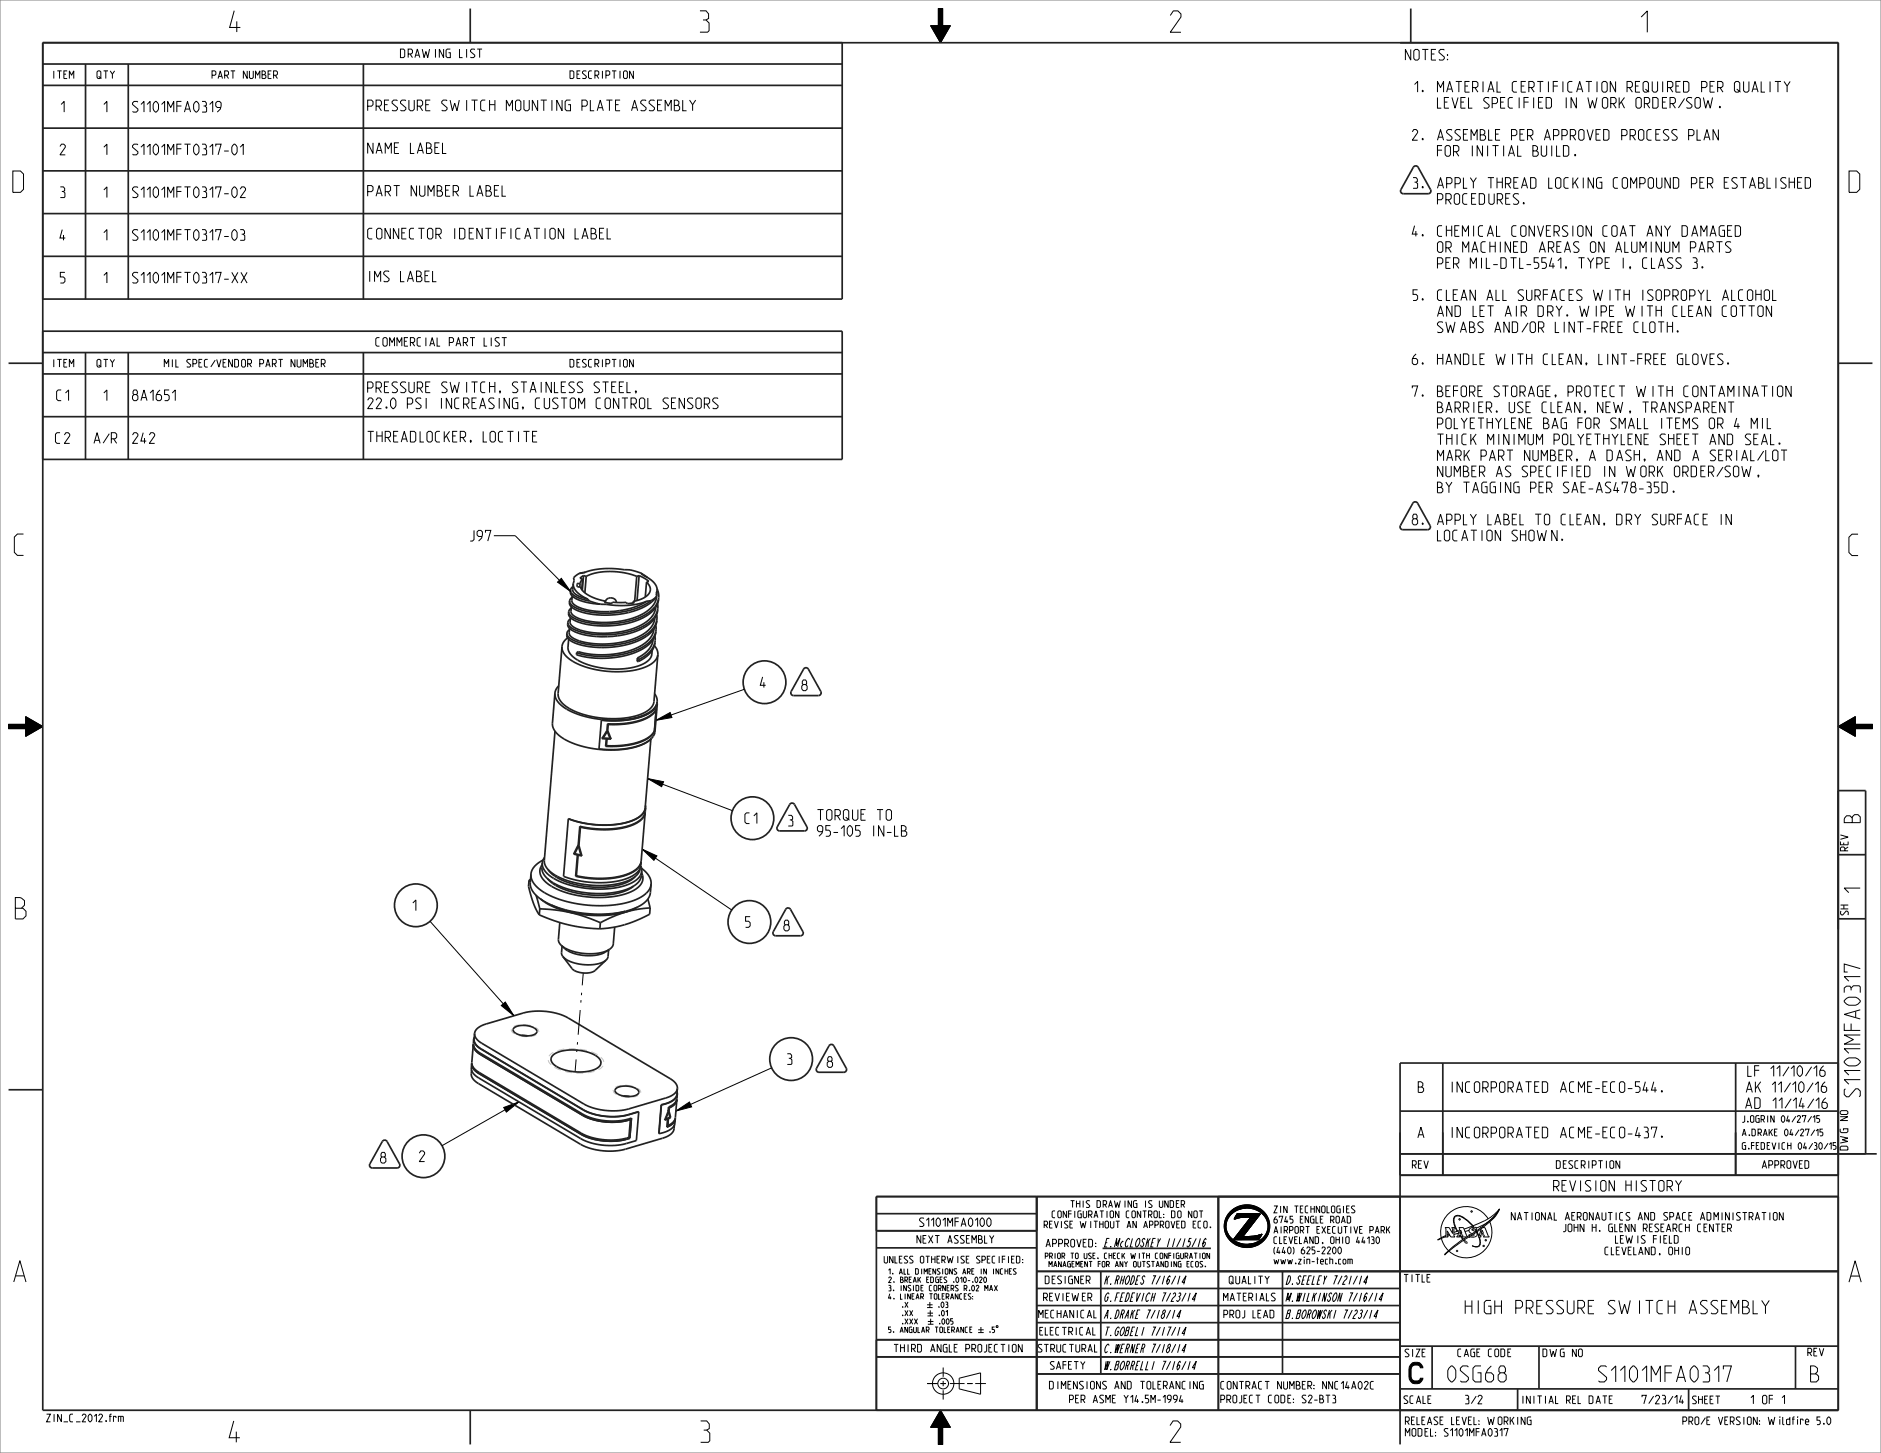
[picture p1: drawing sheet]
<svg xmlns="http://www.w3.org/2000/svg" width="559mm" height="432mm" viewBox="0 0 559 432" stroke-linecap="round" stroke-linejoin="round" font-family="sans-serif">
<g fill="none" stroke="#000" stroke-width=".3">
<path d="M278.8 2.5h1.2v5.1h2.3l-2.9 5.1-2.9-5.1h2.3zM526.3 90.9v3.2l-1.6-3.2v3.2M146.7 159.2h6.4l16.4 16.6M522.3 141.2l.2 .1-.1 .2zM522.5 141.4l-.2 .5M165.6 173l1.2-1.1 2.7 3.9zM2.5 215.3h5.1v-2.3l5.1 2.9-5.1 2.9v-2.3h-5.1zM194.9 214.1l4.2-2.4 .5 1.5zM221.1 204.8l-26.2 9.3M546.1 215.9l5.1-2.9v2.3h5.1v1.2h-5.1v2.3zM192.4 231.4l4.7 .9-.5 1.5zM192.4 231.4l25.2 9.5"/>
<path d="M190.8 252.3l4.4 2.1-.9 1.3zM190.8 252.3l26.6 18.1M127.8 273.8l24.9 28.1M148.9 298.8l1.2-1 2.6 4.1zM172.6 297.2l-.1 .8M172.8 295l-.1 .8M173.3 289.1l-.3 3.7M171.1 314.8l-.3 3.7M171.4 311.9l-.1 .7M171.6 309.7l-.1 .7M172.4 300.2l-.6 7.3M172.4 300.2h.1"/>
<path d="M229.2 317.4l-28.4 12.8M149.6 329.1l4.6-1.6-3.8 3zM154.2 327.5l-22.9 13M200.8 330.2l4-2.7 .7 1.4zM366.2 359.4a6.7 6.7 0 0 1 7.5-.7 6.7 6.7 0 0 1 3.4 6.6 1.72 1.72 0 0 1-1.2 1.8 5.1 5.1 0 0 0-3.2-7.7 11.8 11.8 0 0 0-6.5 0zM445.5 359.3a17.2 17.2 0 0 1-7.9 5M445.5 359.3a12 12 0 0 1-6.9 5.7M445.5 359.3a21.6 21.6 0 0 1-6.9 6.5M445.5 359.3a10.3 10.3 0 0 1-4.1 4.8l-2.6 2M310.5 373.3h.6l.3-.2v-.5l-.3-.2h-.6v1.6M311.6 376.5v-1.6l.5 .9 .5-.9v1.6M311.8 373.3h.6l.2-.2v-.5l-.2-.2h-.6v1.6"/>
<path d="M312.2 373.3l.4 .7M313 376.5l.5-1.6 .5 1.6M313.2 376.1h.6M313.4 372.4v1.6M314.2 372.6l.2-.2 .6 .2v1.2l-.2 .2-.6-.2zM315.3 374.9v1.6l-.8-1.6v1.6M354.5 374.9h-.5l-.2 .2v1.2l.2 .2h.5M355.4 374.9l.6 .2v1.2l-.2 .2-.6-.2v-1.2zM356.5 372.4v1.6M357.2 372.6l.3-.2 .6 .2v1.2l-.3 .2-.6-.2zM357.3 375l-.6-.1-.2 .2v.2l.8 .8-.2 .4-.6-.1M358.1 376.2v.2z"/>
<path d="M359.3 372.4v1.6l-.8-1.6v1.6M363.7 364.4l.5-.4 .1 1.2 .5 1.5-.4 .5-.5-1.4zM364.1 362.1l1-.4-.6 1.1-.3 1.2-.5 .4zM364.4 367.2l.4-.5 1.1 1.4-.4 .6zM364.9 360.8l1.7-.6-1.5 1.5-1 .4zM365.4 360.2a6.7 6.7 0 0 1 8-1.5 6.7 6.7 0 0 1 3.6 7.2 6.8 6.8 0 0 1-7.6 4.8 6.8 6.8 0 0 1-5.7-6.9 6.2 6.2 0 0 1 1.7-3.6zM365.5 360.1l.7-.7 3.8-.4a6.8 6.8 0 0 0-3.4 1.2l-1.7 .6zM365.8 360.8l.2-.2a6.4 6.4 0 0 1 10.7 3.5l-.1 1.3-.5 1.3-1.7 1.8a6.4 6.4 0 0 1-10.2-3.8l.4-2.1zM365.9 368.1l2.3 1.3-1.1 .5-1.6-1.2zM366.5 368.3v.1M366.5 368.4h7.5zM366.5 368.4h7.4z"/>
<path d="M366.5 368.4h7.4M366.7 362.2v.1M366.8 362h.1M366.9 361.7h2l-2.2 .6zM366.9 361.7h2zM366.9 361.7h.1M367 361.7h3.2zM367 361.7h.1M367.1 369.9l1.1-.5a18.1 18.1 0 0 0 5.7 .5 7.2 7.2 0 0 1-6.8 0zM367.1 367.5h3.8l3.8-.4-.7 1.3h-7.5zM367.1 367.5h2.2zM367.1 367.5h.1"/>
<path d="M367.2 367.4h2.1zM367.2 367.4h.1M367.4 367.1h.1M367.4 360.8h7l-1.2 1.5h-2.1l.4-.6h-4.5zM367.5 360.8h6.9zM367.5 360.8h6.9M367.5 360.8h.1M367.5 360.8l-.8 1.4M367.7 366.8h.1M367.8 362l-1.1 .3M367.8 362h.1M368.9 361.7l-1.1 .3"/>
<path d="M368.9 361.7h.1M369.3 367.4v.1M369.3 367.4h.1M369.3 367.5h.1M369.3 367.5h1.6M369.5 367.1h.1M369.7 366.8h.1M370.2 361.7h-1.3M370.2 361.7h.1M370.2 361.7h1.3M370.9 367.5h.1M370.9 369.8a6.3 6.3 0 0 0 5-2.7l.9-.4-.5 .9a6.6 6.6 0 0 1-2.4 2.3z"/>
<path d="M371.1 362.3h2.1l-3.9 5.1h-2.1zM371.1 362.3h.1M371.4 362h.1M371.5 361.7h.1M371.6 361.7l-5.1 6.6M372.4 367.4l-1.5 .1M372.4 367.4h.1M373.2 362.3h.1M373.5 362h.1M373.6 361.7h.1M373.7 361.7h.1M373.8 367.1l-1.4 .3"/>
<path d="M373.8 367.1l1.1-.2-.2 .2zM373.8 367.1h.1M374 368.4h-.1M374 368.3h.1M374.4 360.8l-5.1 6.6M374.4 360.8h.1M374.5 367.5h.1M374.6 367.4l-.1 .1M374.6 367.4h.1M374.6 366.9h.3zM374.6 366.9l.3-.1zM374.9 366.8h.1"/>
<path d="M374.7 367.1h.1M374.8 366.8h.1M374.8 366.8l-1 .3M374.9 366.8l-.9 1.6M377.1 379.2l-.7 1M428.2 368l1 2.3 1.1 1.4M429.3 364.8h1.2l1 1.7v-1.4l-.2-.3h.9l-.3 .3v2.2l.3 .3h-1.2l-1.1-1.8v1.5l.3 .3h-1l.4-.3v-2.2zM429.6 367.1l-2.5 1.3 2.2-.8M430.5 366.7l-.6 .3M430.7 367.1l-.7 .2M431.5 366.4h-.1M432.6 371.8l.3-.3 .3 .3-.3 .3z"/>
<path d="M433 365.9a4.6 4.6 0 0 1-.8-4.3 2.92 2.92 0 0 1 3.5 1l2.1 2.2a.98 .98 0 0 0-1.4 .6 .98 .98 0 0 0 .9 1.2M433.3 366.5l-1.4 .3M433.3 362.4l.3-.3 .3 .3-.3 .3zM433.5 365.8l-1.6 .4M433.5 367l-.1 .3 .2 .3h-.9l.3-.3 .7-2.2-.3-.3h1.4l1.1 2.7M433.5 367h.1M433.5 367l1.1 1.3M433.9 365.5l.4 1h-.7zM433.9 365.6h.1M434.2 366.3l-.5 .1M435 368.5l.8 .7v.3l-.4-.2-.6-.7M435.3 362.2l1.4 1.2 1.3 1.4 .5-.1 .1 .8-.2-.1 1 1.9 .6-2.1"/>
<path d="M435.3 362.2a2.32 2.32 0 0 0-3.3-.5l-.2 1.6 1.1 2.6M435.3 362.2h.1M435.8 367.6h-1.5l.3-.3-.1-.3h-.8l1 1.2M436.4 365.6l-1.2 .4M436.7 367.1l-.3-.2v.3M436.9 360l.3-.3 .3 .3-.3 .3zM437.5 364.3l-2.6 1M437.7 366.8l.2 .2-.1 .2h-.8M437.9 365.2l-.6 .2M438.5 365.9l-5.7 3.7-3.6 3.1v.3l1.3-1.2M438.6 366.2a.97 .97 0 0 1 0 1.2 .97 .97 0 0 1-1.1 .3l-.7-.2-.3 .3v-.2M438.7 366.1l-5 3.2-3.2 2.5"/>
<path d="M440 364.8l-.1 .1M440.3 365.5l.4 1h-.7zM440.5 364.8h.6l1 2.5 .3 .3h-1.7l.3-.3-.1-.3h-1l-.1 .3 .2 .3h-.5l.2 .9a1.42 1.42 0 0 1-.3 1.8 1.42 1.42 0 0 1-1.8 0l-.3-.1a1.45 1.45 0 0 0 2.3-.5l-.1-1.5-.2-.6h-.2l.2-.2-.6-1.3a.89 .89 0 0 0-1.4-.8l.1 .3 .9 .4M440.8 370l.3 .3-.3 .3-.3-.3zM441.4 368.3l.3 .3-.3 .3-.3-.3zM442.1 362.2a7.6 7.6 0 0 0-9.4-3.1 7.6 7.6 0 0 0-4.5 8.7M442.6 363.1a7.6 7.6 0 0 1-2.6 9.3 7.6 7.6 0 0 1-9.5-.6M264.7 394.4h-.7v.7h.4l.3 .2v.5l-.3 .2h-.4M265.4 395.7l.1 .2zM267.4 396l.5-1.6 .4 1.6M267.5 395.5h.7M269.6 394.4v1.6l-.8-1.6v1.6"/>
<path d="M270.9 394.4h-.6l-.2 .2v1.2l.2 .2h.6v-.9h-.3M271.4 394.4v1.4l.2 .2 .6-.2v-1.4M272.7 394.4v1.6h.6M273.8 396l.4-1.6 .5 1.6M273.9 395.5h.6M275.2 395.3h.6l.2-.2v-.5l-.2-.2h-.6v1.6M275.4 387.8h1.7M275.4 388.6h1.7M275.5 390.2h1.7M275.5 391.1h1.7M275.5 395.3l.5 .7M275.6 392.7h1.7"/>
<path d="M275.6 393.5h1.7M276.2 386.9v1.7M276.4 389.4v1.7M276.5 391.9v1.6M277.8 394.4h.9M278.2 394.4v1.6M278.9 388.3l.1 .2zM279 390.8l.1 .2zM279.1 393.3l.1 .2zM279.2 394.6l.2-.2 .6 .2v1.2l-.2 .2-.6-.2zM279.7 387.2l.4-.3 .3 .5v.7l-.3 .5-.5-.5zM279.9 392.1l.4-.2 .3 .5v.7l-.3 .4-.5-.4z"/>
<path d="M280.1 389.4l.4 .5v.7l-.3 .5-.5-.5v-.7zM280.5 394.4v1.6h.6M280.9 386.9h.4l.2 .3-.2 .4M281 389.9l.5-.5v1.7M281.1 387.6l.5 .3v.6l-.7 .1M281.2 392.1l.4-.2 .3 .5v.7l-.3 .4-.5-.4zM281.5 395.1h.5M282.3 394.4h-.8v1.6h.8M282.7 395.3h.6l.2-.2v-.5l-.2-.2h-.6v1.6M283.1 395.3l.4 .7M283.1 391.9h-.7v.7h.5l.2 .2v.5l-.2 .2h-.5M284 396l.5-1.6 .5 1.6"/>
<path d="M284.2 395.5h.6M286.3 394.4v1.6l-.9-1.6v1.6M287.4 394.4h-.4l-.3 .2v1.2l.3 .2h.4M288.1 395.1h.5M288.8 394.4h-.7v1.6h.7M290.6 396h1.6M290.6 395.2h1.6M291.4 394.4v1.6M308.6 391.7v-2.3l.6 1.3 .7-1.3v2.3M309.5 399.7l-.8-.2-.3 .4v.3l1.1 1v.3l-.3 .3-.8-.2M310 385.6h.8l.4-.3v-.7l-.4-.3h-.8v2.3M363.6 390.7h.8l.3-.4v-.6l-.3-.3h-.8v2.3"/>
<path d="M378.8 384.5l-.8-.2-.3 .3v.4l1.1 .9-.3 .7-.8-.2M275.4 411.2h3.2M279.4 411.2h1.6M279.4 419.1l2.9 5.1h-2.3v5.1h-1.2v-5.1h-2.3zM280.2 406.4v2.8M280.2 410.4v1.6M280.2 413.1v2.8M282.2 411.2h4.3M285 409.6l6.3-1.6v6.3l-6.3-1.6zM287.3 411.2h1.6M289.7 411.2h3.2M469.3 400.9h.4l.4 .3v1.7l-.4 .3h-.4l-.4-.3v-1.7z"/>
<circle cx="280.2" cy="411.2" r="3.2"/>
<circle cx="280.2" cy="411.2" r="1.59"/>
</g>
<g fill="#000">
<path d="M278.8 2.5h1.2v5.1h2.3l-2.9 5.1-2.9-5.1h2.3zM165.6 173l1.2-1.1 2.7 3.9zM2.5 215.3h5.1v-2.3l5.1 2.9-5.1 2.9v-2.3h-5.1zM194.9 214.1l4.2-2.4 .5 1.5zM546.1 215.9l5.1-2.9v2.3h5.1v1.2h-5.1v2.3zM192.4 231.4l4.7 .9-.5 1.5zM190.8 252.3l4.4 2.1-.9 1.3zM148.9 298.8l1.2-1 2.6 4.1zM149.6 329.1l4.6-1.6-3.8 3zM200.8 330.2l4-2.7 .7 1.4zM365.5 360.1l.7-.7 3.8-.4a6.8 6.8 0 0 0-3.4 1.2l-1.7 .6zM366.2 359.4a6.7 6.7 0 0 1 7.5-.7 6.7 6.7 0 0 1 3.4 6.6 1.72 1.72 0 0 1-1.2 1.8 5.1 5.1 0 0 0-3.2-7.7 11.8 11.8 0 0 0-6.5 0z"/>
<path d="M363.7 364.4l.5-.4 .1 1.2 .5 1.5-.4 .5-.5-1.4zM364.1 362.1l1-.4-.6 1.1-.3 1.2-.5 .4zM364.4 367.2l.4-.5 1.1 1.4-.4 .6zM364.9 360.8l1.7-.6-1.5 1.5-1 .4zM365.9 368.1l2.3 1.3-1.1 .5-1.6-1.2zM367.5 360.8h6.9zM371.1 362.3h2.1l-3.9 5.1h-2.1zM366.9 361.7h2l-2.2 .6zM366.9 361.7h2zM367.2 367.4h2.1zM367.1 367.5h2.2zM367.1 369.9l1.1-.5a18.1 18.1 0 0 0 5.7 .5 7.2 7.2 0 0 1-6.8 0z"/>
<path d="M367 361.7h3.2zM367.1 367.5h3.8l3.8-.4-.7 1.3h-7.5zM366.5 368.4h7.4zM366.5 368.4h7.5zM367.4 360.8h7l-1.2 1.5h-2.1l.4-.6h-4.5zM374.6 366.9l.3-.1zM373.8 367.1l1.1-.2-.2 .2zM374.6 366.9h.3zM370.9 369.8a6.3 6.3 0 0 0 5-2.7l.9-.4-.5 .9a6.6 6.6 0 0 1-2.4 2.3zM279.4 419.1l2.9 5.1h-2.3v5.1h-1.2v-5.1h-2.3z"/>
</g>
<g fill="none" stroke="#222" stroke-width=".51">
<path d="M12.7 12.7h533.4v406.4h-533.4zM12.7 19h237.5M25.4 19v69.9M38.1 19v69.9M108 19v69.9M139.7 2.5v10.2M250.2 12.7v76.2h-237.5M419.1 2.5v10.2M12.7 25.4h237.5M12.7 38.1h237.5M12.7 50.8h237.5M420.1 49.5l.8-.2 .4 .4 3.7 6.7 .1 .5-.3 .5-.5 .2h-7.4l-.7-.4v-.8z"/>
<path d="M12.7 63.5h237.5M12.7 76.2h237.5M12.7 98.4h237.5v38.1h-237.5M2.5 107.9h10.2M12.7 104.8h237.5M12.7 111.1h237.5M25.4 104.8v31.7M38.1 104.8v31.7M107.9 104.8v31.7M546.1 107.9h10.2M12.7 123.8h237.5M419.9 149.3l.8-.1 .4 .3 3.7 6.7 .1 .5-.3 .5-.5 .2h-7.4l-.7-.4v-.8z"/>
<path d="M169.5 175.4v.8l.2 .6 1.8 1.3 3.1 1 3.7 .5M169.5 175.4l.3 .9 1.2 .9 1.8 .8 2.3 .6M169.9 178.5l.1 .6 .6 .6 1.9 1 3.1 .8 3.7 .3 3.8-.2 3.3-.6 3.2-1 2.6-1.3M169.9 177.5l-.7 1.1M170.2 175.2l.2 .8 .8 .8 3.4 1.2M170.2 174.4l-.7 1M172.1 170.4l-.6 .4a1.25 1.25 0 0 0-1 1.5l-.2 1.6 .6 1.5 1.4 1.3 2.3 1.3M172.3 173.4h-.9l.1 1 .9 .1 .7 1 1.1 1 2.3 1.2 3.2 .9M172.3 173.4l-.1 1M173.1 172.1l-.8 1.3M173.1 172.1l-.3 3.1M173.4 171l-1.1 .9 .8 .2"/>
<path d="M173.4 171l-.4 4.4M173.4 171l.7 .3M173.8 170.1l-1.7 .3M174.1 171.3l-.4 4.9M174.6 178l.5 .6M175.1 178.6l3.2 1M179.7 178.6l-.1 .4 2.2 .3 .2-.3h4l.4 .4 2.1-.3-.4-.4M179.7 178.6v.4M179.9 178.9l.5-.9 1.1-.3 1.1 .4 .5 .9M188.1 178.7l-.1 .5M189.2 171.3l-.9-.3a19.6 19.6 0 0 0-14.2 .3M189.2 171.3l-.7 7.3"/>
<path d="M189.9 171.1l2.9 1.7-.7 .2M189.9 171.1l-.7 .2M189.9 171.1l-.6 7.4M190.4 170.3a16.4 16.4 0 0 0-6.3-1.2l-4.8-.1a25.1 25.1 0 0 0-6.6 1.3l-.6 .1M190.4 170.3l1.9 1.3M190.4 170.3l.5 .6 2.5 1.4 1.3 1.4 .5 1.3-.3 1.4 .2 .8M192.1 173l.7 .9 .4 .8v.9l-.4 .8-1.8 1.4-2.9 .9M192.1 173l-.4 4.4M192.2 178.7a25.6 25.6 0 0 1-13 .9h-.9M193.4 178.5l-1.2 .2M193.4 178.5a25.4 25.4 0 0 1-17.9 3.4 9.1 9.1 0 0 1-6.1-2.7l-.2-.6M195 177.3l-1.2 1.4-1.6 1.2-2.1 1-2.5 .9a25.2 25.2 0 0 1-17.2-.9l-1.1-1.1-.1-1.2"/>
<path d="M195.1 177.3a7.7 7.7 0 0 1-5.5 5.8 23.8 23.8 0 0 1-19 0l-.7-.7-.3-.7M195.1 177.2l-.1 .1M195.1 177.2l-1.7 1.3M195.2 175l.5 1.5-.1 1.6M195.3 179.4l.1 1.5-.5 1.7a10.7 10.7 0 0 1-7.1 4.8 26 26 0 0 1-17.6-.5l-1.1-.9-.4-1M195.6 178.1l-.4 1.1a9.9 9.9 0 0 1-6.4 4.8 26.5 26.5 0 0 1-18.4-.4 2.13 2.13 0 0 1-1.4-1.5v-.3M195.6 178.1l-.2 1.2-.6 1.2M169.1 187.2l-.7 1M169.4 184l-.7 1M169.7 180.7l-.7 1.1M189.3 195.5v1.1h.4M189.3 195.5l.4 .5"/>
<path d="M189.7 196v.6M194 190.1a15.7 15.7 0 0 1-11 5.2 26.9 26.9 0 0 1-11.8-.7l.1-.6M194 190.1h.1M194 190.1l-.4 1.6-.9 1.4-1.5 1.3-1.9 1.1M194.3 186.9l-2.1 2.1a26.4 26.4 0 0 1-18.8 2.9l-2.3-.7-1.7-.9-.9-1-.1-1.1M194.3 186.9a8.2 8.2 0 0 1-6.1 6.1 27.1 27.1 0 0 1-16.4 .6l-.5 .4M194.5 183.7l-2.1 2.1-3.1 1.7-4.2 1.2-4.5 .5-4.9-.2-4-.9-1.4-.6-1.1-.8-.5-.8v-.9M194.5 183.7a8.2 8.2 0 0 1-6 6.1 23.8 23.8 0 0 1-18.4-.3l-.8-.7-.2-.7M194.5 189l.1 1.9M194.5 190.9l-.5 1.5-1 1.3-1.4 1.2-1.9 1.1M194.5 190.9h.1M194.6 190.9l-.4 1.6-1 1.5-1.5 1.4-2 1.2"/>
<path d="M194.8 180.5a15.1 15.1 0 0 1-10.4 5.1 23.4 23.4 0 0 1-14.4-1.6 1.87 1.87 0 0 1-1.1-1.6l.1-.6M194.8 180.5a8.2 8.2 0 0 1-6.1 6.1 23.8 23.8 0 0 1-18.3-.3l-.8-.7-.2-.7M194.8 185.9l.1 .6a6.3 6.3 0 0 1-4 5.8 27.4 27.4 0 0 1-19.6 1.7M194.8 187.7l-.2 1.2-.6 1.2M195.1 184.5l-.4 1.1a10 10 0 0 1-6.5 4.8 26.2 26.2 0 0 1-18.3-.3 1.98 1.98 0 0 1-1.5-1.8v-.1M195.1 182.7v1.8M195.1 184.5l-.3 1.2-.5 1.2M195.4 181.3l-.3 1.2-.6 1.2M238.9 198.6l.8-.1 .4 .3 3.7 6.7 .1 .5-.2 .5-.6 .2h-7.4l-.7-.4v-.8zM178.8 219.5l1.3 .1M179.2 219.3l2 .1M179.2 219.3l-.4 .2"/>
<path d="M180.1 219.6h.2M180.1 219.6l-.2 2.2M180.3 217.1l-1.5 2.4M180.3 217.1h.1M180.3 219.6h1.2M180.3 219.6l-.1 2M180.4 217.4l.8 2M180.4 217.4l-1.2 1.9M180.4 217.1v.3M180.5 215.1l.2 .2M180.5 215.1l-.2 2M180.5 217.1l1 2.5"/>
<path d="M180.5 217.1h-.1M180.7 215.3l-.2 1.8M181.2 219.4l.3 .2M194.4 217.3v.1M194.4 217.4l-.7 1-1.1 .9-3.3 1.5-4.4 .9-5 .1M194.9 210.8l-1.3 1.6-2.5 1.3a26 26 0 0 1-10.6 1.4M194.9 210.8v.2M194.9 210.8h.1M194.9 210.8l.1-.1-.6 6.7M194.9 211l-.5 6.2-1.4 1.7-2.4 1.3a25.7 25.7 0 0 1-10.4 1.4M194.9 211l-.7 1-1.1 .9-3.2 1.4-4.3 .9-4.9 .1M180.2 221.6l-.3 .2"/>
<path d="M234.8 238.8l.8-.1 .4 .4 3.7 6.6 .1 .6-.3 .4-.5 .2h-7.4l-.7-.4v-.8zM546.1 234.9h8.1v108M170.4 253.8l1.1 .3M170.7 253.7l1.9 .4M170.7 253.7l-.3 .1M171.5 254.1h.2M171.5 254.1l-.5 6.3M171.7 254.1l1.2 .3M171.7 254.1l-.5 6.2M171.8 251.1l.1 .1M171.8 251.1l-1.4 2.7M171.8 251.5l-1.1 2.2"/>
<path d="M171.8 251.5l.8 2.6M171.9 251.2l-.1 .3M171.9 251.2h.1M172 251.2l.9 3.2M172 251.2h.1M172.2 245.6l.2 .2M172.2 245.6l-.4 5.5M172.4 245.8l-.4 5.4M172.6 254.1l.3 .3M190.5 256.1l-.8 1.6-1.7 1.3-2.7 1.1-2.9 .6a31.5 31.5 0 0 1-11.2-.4M190.5 256.1l-.7 1.6-1.7 1.4-2.7 1.2-3.6 .7a31.9 31.9 0 0 1-10.8-.6M190.5 255.9v.2"/>
<path d="M191.7 241.4l-.9 1.7-1.9 1.4-2.5 1-3.5 .7a32 32 0 0 1-10.7-.6M191.7 241.4l-.3 .9-.5 .9-1.9 1.5-2.8 1.1-3.7 .6a32.1 32.1 0 0 1-10.1-.6M191.7 241.2v.2M546.1 254h8.1M171.2 260.3l-.2 .1M233.6 270l.8-.1 .4 .3 3.7 6.7 .1 .5-.3 .5-.5 .2h-7.4l-.7-.4v-.8zM546.1 273h8.1M140.1 318l.1 2 .6 1 1 .8 30.7 18.3 2 .9a19.9 19.9 0 0 0 11.3 .5l12.4-3.8 1.1-.6 .7-.8 .3-2.1M140.1 316.1l.5 1.4 1.5 1.4 31.9 18.8a20 20 0 0 0 12.1 .8M140.2 315.9l-.1 .2M140.2 315.7v.4M140.2 316.1h.1"/>
<path d="M140.2 316.1l.5 1.3 1.5 1.2 30.4 18.1M140.2 316.1l.1 .8 .4 .7 1.7 1.5M140.6 310.4l.1 .8 .4 .8 1.7 1.4M140.6 310.4h.1M140.6 310.3v.1M140.6 310.1v.3M140.6 310.4l.6 1.3 1.4 1.3 30.5 18.1M140.6 310.4l.2 .9 .4 .7 1.6 1.4M141 307.1l.7-1.4 1.8-1.1 13.4-3.9a19 19 0 0 1 11.9 1.8l30.5 18.2 1.5 1.4 .4 1.4M141 307.1l.4 1.4 1.5 1.4 30.5 18.2 2.1 .9a19.9 19.9 0 0 0 11.3 .5l12.1-3.6 1.7-1.1 .6-1.3M141 307.1l-.2 1.7M142.8 313.4l30.3 18 2.1 1a20.1 20.1 0 0 0 11.4 .5"/>
<path d="M142.8 313.4l31.6 18.7a20 20 0 0 0 12.9 .6M155 307.7l1.8 .1M246.5 310.6l.8-.2 .4 .4 3.7 6.6 .1 .6-.3 .5-.5 .2h-7.4l-.7-.4v-.9zM428.6 315.9v33.3M515.6 315.9v33.3M546.1 315.9h-130.2v113.4M2.5 323.8h10.2M113.8 339l.8-.1 .4 .3 3.7 6.7 .1 .5-.3 .5-.5 .2h-7.4l-.7-.4v-.8zM172.6 337.1l2.1 1a20.1 20.1 0 0 0 11.4 .5M172.6 336.7l.1 .1M172.7 336.8l2.1 .9a20.1 20.1 0 0 0 11.4 .5M173.1 331.1h.1"/>
<path d="M173.1 331.1l2.1 1a20.1 20.1 0 0 0 11.4 .5M185.2 325.7l1.8 .2M186.2 338.2h.1M186.6 332.6h.1M186.6 332.6l1-.3-.5 6M187.1 338.3h.1M187.1 338.3l-1 .2M187.3 332.7h.1M187.3 332.7l-.5 5.3-.6 .2M197.8 332.5l-.3 .4M198.3 332.6l-.8 .3M198.3 332.6l-.2 2.4"/>
<path d="M198.4 334.5l-.2 .1M198.4 334.5h.1M198.5 330.2l-1 2.7M198.5 330.2h.1M198.5 332.4l-.2 .2M198.5 332.4l.1 .1M198.5 332.4l-.1 2.1M198.6 332.5l-.2 2M198.6 330.1l-.1 .1M198.6 330.2v.3M198.6 330.2h.1M198.6 330.5l.4 1.5"/>
<path d="M198.6 330.5l-.8 2M198.6 330.1h.1M198.7 330.1l.5 2M198.7 330.1h-.1M198.7 330.1h.1M198.8 329.2h.1M198.8 329.2l-.1 .1M198.8 329.2l-.1 .9M199 332l-1.2 .5M199 332l.2 .1M199.2 332.1l-.6 .4M200.6 332.5l-.8 1.4-1.7 1"/>
<path d="M200.6 332.5l-.7 1.1-1.5 .9M200.6 332.4h.1M200.6 332.5l-.7 1.4-1.8 1.1M200.6 332.3v.2M200.6 332.1v.3M201 326.8l-.6 1.3-1.6 1.1M201 326.8l-.7 1.2-1.7 1-.1 1.2M201 326.8h.1M201.1 326.8h-.1M201.1 326.8l-.7 1.3-1.6 1.1M201.1 326.7v.1M201.1 326.5v.3"/>
<path d="M201.2 323.5l-.1 1.7M415.9 330.2h130.2M308 355.6v63.5M361.9 355.6v63.5M415.9 342.9h141.6M415.9 349.2h130.2M546.1 355.6h-285.8v63.5M260.3 365.8h47.7M260.3 360.7h47.7M260.3 370.8h47.7M308 377.8h238.1M327 377.8v30.5"/>
<path d="M327.6 371h32.1M381 377.8v30.5M260.3 398.1h155.6M308 393.1h107.9M308 388h107.9M308 382.9h107.9M139.7 419.1v10.2M260.3 403.2h155.6M308 408.3h107.9M415.9 412.7h130.2M415.9 400h130.2M425.4 400v12.7"/>
<path d="M450.8 412.7v6.4M457.2 400v12.7M501.6 412.7v6.4M533.4 400v12.7"/>
<circle cx="227.1" cy="202.7" r="6.4"/>
<circle cx="223.5" cy="243.2" r="6.4"/>
<circle cx="123.5" cy="269" r="6.4"/>
<circle cx="222.6" cy="274" r="6.4"/>
<circle cx="235" cy="314.7" r="6.4"/>
<circle cx="125.8" cy="343.6" r="6.4"/>
</g>
<path d="M0 0h558.8v431.8h-558.8z" fill="none" stroke="#7d7d7d" stroke-width=".3"/>
<g fill="none" stroke="#c3c3c3" stroke-width=".3">
<path d="M151.9 305.9h.1M151.9 305.9v.3M151.9 306.2h.1M151.9 306.2l.9 1M152.8 304.9l-.2 .1M152.8 304.9h.1M153.3 304.7h.1M153.4 304.7l-.6 .2M154 304.6l-.6 .1M154 304.6h.1M154.2 307.8l2.3 .3M154.3 304.5l-.3 .1"/>
<path d="M155.5 304.5h.1M155.5 304.5h-.1M155.5 304.5l2.2 .3M157.9 308h-.2M157.9 308h.1M158.6 307.8h.1M158.6 307.8l-.7 .2M159.1 305.4h.1M159.1 305.4l.5 .3M159.2 307.6h.1M159.2 307.6l-.6 .2M159.3 307.5l-.1 .1"/>
<path d="M159.6 305.7h.1M159.6 305.7l.3 .3M159.9 306h.1M159.9 306l.2 .4M160.1 306.4v.3M160.1 306.4h.1M160.1 306.7h.1M162.8 315v.1M162.8 315.1h.1M162.8 315.1l.4 .7M163.2 315.8h.1M163.2 313.7l-.1 .2"/>
<path d="M163.2 313.7h.1M163.2 315.8l.6 .7M164.4 312.7l-1.2 1M164.7 317.2h.1M164.7 317.2l1.9 .8M165.8 312.1l-.2 .1M165.8 312.1h.1M167.6 311.8l-1.8 .3M167.9 318.4l2 .4M169 311.7h2M169 311.7h.1M171.2 318.9l.8 .1"/>
<path d="M171.9 319h.1M172.4 311.8l1.1 .2M173.2 318.9l-1.2 .1M173.5 312l.9 .2M173.5 312h.1M175.7 312.6l.7 .2M176.4 312.8h.1M176.4 312.8l1.1 .6M176.6 318.4l-2 .4M177.8 317.9h.1M178.4 317.5h.1M178.5 317.5l-.7 .4"/>
<path d="M178.5 314.1l.6 .7M179.1 314.8h.1M179.1 314.8l.3 .7M179.1 316.9l-.6 .6M179.1 316.9h.1M179.1 316.7v.2M179.3 315.3h.1M179.4 315.5v.1M179.4 315.5h.1M182.2 323.9h.1M182.2 323.9v.3M182.2 324.2h.1"/>
<path d="M182.2 324.2v.1M182.2 324.2l.1 .4M182.3 324.6h.1M182.3 324.6l.3 .3M182.6 324.9h.1M182.6 324.9l.5 .3M183.1 323l-.2 .1M183.1 323h.1M183.6 322.8l-.5 .2M183.6 322.7v.1M184.3 322.6h.1M184.5 325.8l2.3 .3"/>
<path d="M184.6 322.6l-1 .1M185.7 322.5h.1M185.7 322.5l2.3 .3M188.2 326h-.3M188.2 326h.1M188.9 325.9h.1M188.9 325.9l-.7 .1M189.4 323.4h.1M189.4 323.4l.5 .3M189.4 325.7l-.5 .2M189.4 325.6h.1M189.6 325.6l-.2 .1"/>
<path d="M189.9 323.7h.1M189.9 323.7l.3 .3M190.2 324h.1M190.2 324v.1M190.2 324l.1 .4M190.3 324.4h.1M190.3 324.4v.3M190.3 324.7h.1"/>
</g>
<!-- layer: 003_AXES_OTHER -->
<g fill="none" stroke="#222" stroke-width=".51">
<path d="M170 177.1l-.1 1.4M170.3 173.4l-.1 1.8M179.9 178.9l-.1 .2M195.1 177.3h.1M195.2 175.5l-.1 1.6M167 192.2l-1.2 14.3 .6 1.7 1.7 1.7a27.1 27.1 0 0 0 23.4 1.9 4.5 4.5 0 0 0 2.8-3.3l1.1-14M167 192.2v.9l.5 1 1.7 1.8a27.1 27.1 0 0 0 23.4 1.9 4.5 4.5 0 0 0 2.8-3.3M168.6 189.6l-1.2 1.2-.4 1.4M168.9 189.9l-.2 2.6 .2 .8 .7 1.2 1.3 1.2a23.7 23.7 0 0 0 20.5 1.4l1.8-1.6 .4-.7 .1-1.6M169.2 186.7l-.1 1.4M169.5 183.5l-.1 1.4M169.7 180.3l-.1 1.4"/>
<path d="M194 190.1h.1M194.4 191.9l.8 1.3 .2 1.3M164.9 206l-.8 8.9 .1 1 .5 1.1 1 1.2 2.9 2a30 30 0 0 0 22.6 .9l2.3-1.6M164.9 206l.2 1.5 .9 1.3 1.5 1.4 1.8 1.1a30.1 30.1 0 0 0 22.5 1l.4-.2a5.4 5.4 0 0 0 2.9-3M164.9 217.2l-3.2 38.7 .1 .9 .5 1 2.1 1.9a27.6 27.6 0 0 0 22.7 1.8 4.5 4.5 0 0 0 3.1-3.7M166 203.8l-.8 1.1-.3 1.1M178.7 214l-.8 8.6a23.2 23.2 0 0 0 14.3-2.1l1.3-1M193.4 219.6l-1.7 20.5a5.9 5.9 0 0 1-4.9 4.1 30.3 30.3 0 0 1-18-.9M194.5 206.2l.6 1.2 .1 1.1M195.1 209.1h.1M195.2 209.1a7.5 7.5 0 0 1-6.1 4.3l-4.6 .7-5.8-.1M195.2 209.1h.1"/>
<path d="M195.2 208.5l-.1 .6M195.2 208.5v.6M195.3 209.1l-.7 8.6-1.1 1.8M195.3 209.1a7.1 7.1 0 0 1-5.5 4.2l-5.2 .9-5.9-.2M191.8 239.4v.7M157.7 259.8l-.1 3.6 .5 1.2 1 1.3 1.5 1.3 2 1.2 5.3 2M157.7 259.8l.2 1.3 .6 1.3 1.1 1.3 1.5 1.1a34.8 34.8 0 0 0 28.1 2.4 7.5 7.5 0 0 0 3.7-2.9l.5-1.6M161 257l-.6 1.4 .1 1.3 .7 1.4 1.2 1.3a28.3 28.3 0 0 0 20.5 3.9 10.8 10.8 0 0 0 7.7-3.8 3.1 3.1 0 0 0 0-3.1M161.1 256.5l-.1 1.7 .3 1.2 1 1.3 1.5 1.3a28.6 28.6 0 0 0 23.6 1.8 4.9 4.9 0 0 0 3.1-3.6l.1-1.3M161.1 256.5l.1 1 .5 1.1 2.1 2a28.4 28.4 0 0 0 23.9 1.8 4.4 4.4 0 0 0 2.9-3.4v-.1M161.4 255.6l-1.5 .9-1.1 1-.8 1.1-.3 1.2M161.7 254.9l-.6 1.6"/>
<path d="M162.8 258.4l1.1 1.2 1.4 1.1a26.4 26.4 0 0 0 21.4 1.3l2-1.5M168.8 243.3l-1.4 17.1 4 1.2 4.8 .7a19.2 19.2 0 0 0 12.9-2.8l1.1-1.5 .3-1.9M190.4 257.4l.2 1.5M190.6 258l1.3 1.2 .9 1.1 .5 1.2 .1 1.2M191.7 241.4l-1.2 14.5M191.8 240.1a5.9 5.9 0 0 1-4.9 4.1 29.9 29.9 0 0 1-18.1-.9M191.8 240.1l-.1 1.1M157.2 261.6l.3 .6M157.2 261.6a5.2 5.2 0 0 0 .2 3.3l1.3 4 1.5 3M157.6 261.4l-.4 .2M159.2 266l1.2 4.1M160.2 271.9a45.4 45.4 0 0 0 18 4.1"/>
<path d="M160.4 270.1a45.3 45.3 0 0 1 18 4.1M160.4 270.1l-.2 1.8M160.6 267.1l.9 .7a32.2 32.2 0 0 0 23.8 3.4l.6-.2M162.7 261.2l2.1 1.8a27 27 0 0 0 21.7 1.4l1.7-1M163.9 269a33.4 33.4 0 0 0 21.8 1.8M166.3 274.1l-.4 5.3 .2 .8 .7 .8M167.9 270.4h.1M178.4 274.2l-.2 1.8M182.6 275.5l-.4 5.2-.4 .7-.8 .7M185.9 271l-3.7 1.4-3.8 1.8M189.2 269.7l-3.3 1.3M192.4 267.1l.7 2.7"/>
<path d="M193.1 269.8l-.1 1.9-3.8 1.8-5.5 1.8-5.5 .7M193.1 269.8l-3.6 .4-3.6 .8M193.4 262.7l-.4 3.6-.7 1.1-1.1 1-1.7 1.1-2.1 .9-5.3 1.1a39.8 39.8 0 0 1-14.2-1.1M166.8 281l1.1 .7 1.7 .8 4.2 .9 4.2-.2 1.6-.4 1.4-.7M166.8 281l1.4 1.2 1.2 .7 2.2 .7 2.1 .4h2.4l1.9-.3 1.4-.5 1.6-1.1M167 281.2l-.2 2.1 .4 .9M167.2 284.2l3 3.9 1.2 .7 1.8 .3h1.9l1.3-.4 3.7-3.4M167.2 284.2l.9 .9 1.4 .7 3.8 .9 4-.2 1.7-.5 1.1-.7M180.8 282.3l-.2 2.2-.5 .8M140.1 316.1l-.1 1.5 .2 .7 .6 1 1 .8 32 18.9a20.1 20.1 0 0 0 12.2 .8l3-.9 .8-8.5M140.6 310.4l-.4 5.3M140.7 308.8l-.1 1.3"/>
<path d="M140.7 308.8l.5 1.4 1.5 1.4 31.9 18.9a20.1 20.1 0 0 0 12.2 .8l3-.9M140.8 308.8l.5 1.5 1.6 1.4 30.4 18.1 2.1 .9a19.9 19.9 0 0 0 11.3 .5l3.1-.8M140.9 308.3l-.2 .5M152.7 305.5l1.6-.7h2.4l2.1 .8 .6 .5 .1 .5-.4 .6-1 .5h-2.9l-1.3-.3-1-.6-.5-.7zM164.2 313.6l1.3-.8 2-.6 2.3-.2 2.4 .2 2.5 .5 1.9 .8 1.4 1 .5 1.1a2.69 2.69 0 0 1-2.6 2.5l-2.3 .4-2.2 .1-2.3-.3-2.2-.6-1.8-.9-1.1-1-.3-1.1zM183 323.5l1.6-.7 2.4 .1 2.1 .7 .6 .5 .1 .6-.4 .5-1.1 .5-2.8 .1-1.3-.4-1.1-.6-.4-.6zM195.7 336.8l.1 .1M196.4 328.3l-.6 8.6M196.5 328.3h-.1M200.6 332.5l-.2 1.6-.7 1.1-1.6 1-2.3 .7M201.1 326.8l-.5 5.3M201.1 325.2l-.4 1-.9 .8-1.4 .8-1.9 .5"/>
<path d="M201.1 324.5l.1 .7M201.2 325.2l-.4 1-.9 .9-1.7 .8-1.8 .4M201.2 325.2l-.1 1.3"/>
</g>
<g font-size="8.3">
<text x="68.2" y="9.5">4</text>
<text x="207.9" y="9.6">3</text>
<text x="347.7" y="9.6">2</text>
<text x="487.6" y="9.6">1</text>
<text x="3.8" y="57.2">D</text>
<text x="549.3" y="57.2">D</text>
<text x="4.3" y="165.1">C</text>
<text x="549.3" y="165.1">C</text>
<text x="4.6" y="273.1">B</text>
<text x="4.1" y="381">A</text>
<text x="549.3" y="381">A</text>
<text x="418.6" y="411.2">C</text>
<text x="68.1" y="428.6">4</text>
<text x="208.1" y="428.6">3</text>
<text x="347.6" y="428.6">2</text>
</g>
<g font-size="6.2">
<text x="552.6" y="244.4" transform="rotate(-90 552.6 244.4)">B</text>
<text x="552.6" y="265.8" transform="rotate(-90 552.6 265.8)">1</text>
<text x="552.6" y="329.7" transform="rotate(-90 552.6 329.7)">S1101MFA0317</text>
<text x="430.2" y="410.7">0SG68</text>
<text x="473" y="410.7">S1101MFA0317</text>
<text x="537.9" y="410.7">B</text>
</g>
<text font-size="5.2" x="436.1" y="390.4">HIGH PRESSURE SWITCH ASSEMBLY</text>
<g font-size="4.1">
<text x="417.5" y="17.9">NOTES:</text>
<text x="418.9" y="27.4">1.</text>
<text x="427" y="27.4">MATERIAL CERTIFICATION REQUIRED PER QUALITY</text>
<text x="17.8" y="33.3">1</text>
<text x="30.5" y="33.3">1</text>
<text x="39.4" y="33.3">S1101MFA0319</text>
<text x="109.2" y="32.9">PRESSURE SWITCH MOUNTING PLATE ASSEMBLY</text>
<text x="427" y="32.1">LEVEL SPECIFIED IN WORK ORDER/SOW.</text>
<text x="418.9" y="41.7">2.</text>
<text x="427" y="41.7">ASSEMBLE PER APPROVED PROCESS PLAN</text>
<text x="17.8" y="46">2</text>
<text x="30.5" y="46">1</text>
<text x="39.4" y="46">S1101MFT0317-01</text>
<text x="109.2" y="45.6">NAME LABEL</text>
<text x="427" y="46.4">FOR INITIAL BUILD.</text>
<text x="17.8" y="58.7">3</text>
<text x="30.5" y="58.7">1</text>
<text x="39.4" y="58.7">S1101MFT0317-02</text>
<text x="109.2" y="58.3">PART NUMBER LABEL</text>
<text x="418.9" y="56">3.</text>
<text x="427" y="56">APPLY THREAD LOCKING COMPOUND PER ESTABLISHED</text>
<text x="427" y="60.7">PROCEDURES.</text>
<text x="17.8" y="71.4">4</text>
<text x="30.5" y="71.4">1</text>
<text x="39.4" y="71.4">S1101MFT0317-03</text>
<text x="109.2" y="71">CONNECTOR IDENTIFICATION LABEL</text>
<text x="418.9" y="70.2">4.</text>
<text x="427" y="70.2">CHEMICAL CONVERSION COAT ANY DAMAGED</text>
<text x="427" y="75">OR MACHINED AREAS ON ALUMINUM PARTS</text>
<text x="109.2" y="83.7">IMS LABEL</text>
<text x="427" y="79.8">PER MIL-DTL-5541, TYPE I, CLASS 3.</text>
<text x="17.8" y="84.1">5</text>
<text x="30.5" y="84.1">1</text>
<text x="39.4" y="84.1">S1101MFT0317-XX</text>
<text x="418.9" y="89.3">5.</text>
<text x="427" y="89.3">CLEAN ALL SURFACES WITH ISOPROPYL ALCOHOL</text>
<text x="427" y="94.1">AND LET AIR DRY. WIPE WITH CLEAN COTTON</text>
<text x="427" y="98.8">SWABS AND/OR LINT-FREE CLOTH.</text>
<text x="418.9" y="108.3">6.</text>
<text x="427" y="108.3">HANDLE WITH CLEAN, LINT-FREE GLOVES.</text>
<text x="16.9" y="119.1">C1</text>
<text x="30.5" y="119.1">1</text>
<text x="39.4" y="119.1">8A1651</text>
<text x="109.2" y="116.7">PRESSURE SWITCH, STAINLESS STEEL,</text>
<text x="418.9" y="117.9">7.</text>
<text x="427" y="117.9">BEFORE STORAGE, PROTECT WITH CONTAMINATION</text>
<text x="109.2" y="121.4">22.0 PSI INCREASING, CUSTOM CONTROL SENSORS</text>
<text x="427" y="122.6">BARRIER. USE CLEAN, NEW, TRANSPARENT</text>
<text x="16.6" y="131.8">C2</text>
<text x="28" y="131.8">A/R</text>
<text x="39.4" y="131.8">242</text>
<text x="109.2" y="131.4">THREADLOCKER, LOCTITE</text>
<text x="427" y="127.4">POLYETHYLENE BAG FOR SMALL ITEMS OR 4 MIL</text>
<text x="427" y="132.2">THICK MINIMUM POLYETHYLENE SHEET AND SEAL.</text>
<text x="427" y="136.9">MARK PART NUMBER, A DASH, AND A SERIAL/LOT</text>
<text x="427" y="141.7">NUMBER AS SPECIFIED IN WORK ORDER/SOW,</text>
<text x="427" y="146.4">BY TAGGING PER SAE-AS478-35D.</text>
<text x="418.9" y="156">8.</text>
<text x="427" y="156">APPLY LABEL TO CLEAN, DRY SURFACE IN</text>
<text x="139.1" y="160.8">J97</text>
<text x="427" y="160.7">LOCATION SHOWN.</text>
<text x="225.9" y="204.3">4</text>
<text x="238.2" y="205.2">8</text>
<text x="221.3" y="244.7">C1</text>
<text x="234.2" y="245.5">3</text>
<text x="242.2" y="243.8">TORQUE TO</text>
<text x="242.2" y="248.5">95-105 IN-LB</text>
<text x="122.6" y="270.6">1</text>
<text x="221.5" y="275.6">5</text>
<text x="232.9" y="276.6">8</text>
<text x="233.9" y="316.3">3</text>
<text x="245.7" y="317.2">8</text>
<text x="517.2" y="319.9">LF 11/10/16</text>
<text x="421" y="324.6">B</text>
<text x="430.2" y="324.6">INCORPORATED ACME-ECO-544.</text>
<text x="517.2" y="324.6">AK 11/10/16</text>
<text x="517.2" y="329.4">AD 11/14/16</text>
<text x="421" y="338.1">A</text>
<text x="430.2" y="338.1">INCORPORATED ACME-ECO-437.</text>
<text x="113" y="345.6">8</text>
<text x="124.6" y="345.2">2</text>
<text x="461.2" y="354">REVISION HISTORY</text>
</g>
<g font-size="3.4">
<text x="327.7" y="370.6">E.McCLOSKEY 11/15/16</text>
<text x="327.7" y="381.7">K.RHODES 7/16/14</text>
<text x="381.7" y="381.7">D.SEELEY 7/21/14</text>
<text x="327.7" y="386.8">G.FEDEVICH 7/23/14</text>
<text x="381.7" y="386.8">M.WILKINSON 7/16/14</text>
<text x="327.7" y="391.8">A.DRAKE 7/18/14</text>
<text x="381.7" y="391.8">B.BOROWSKI 7/23/14</text>
<text x="327.7" y="402">C.WERNER 7/18/14</text>
<text x="327.7" y="396.9">T.GOBELI 7/17/14</text>
<text x="327.7" y="407.1">W.BORRELLI 7/16/14</text>
</g>
<g font-size="3.3">
<text x="119.6" y="17.1">DRAWING LIST</text>
<text x="111.6" y="102.9">COMMERCIAL PART LIST</text>
<text x="272.3" y="364.5">S1101MFA0100</text>
<text x="435.2" y="417.2">3/2</text>
<text x="487.1" y="417.2">7/23/14</text>
<text x="519.9" y="417.2">1 OF 1</text>
</g>
<g font-size="3">
<text x="15.5" y="23.3">ITEM</text>
<text x="29.1" y="23.3">QTY</text>
<text x="63.2" y="23.3">PART NUMBER</text>
<text x="169.3" y="23.3">DESCRIPTION</text>
<text x="15.5" y="109.1">ITEM</text>
<text x="29.1" y="109.1">QTY</text>
<text x="49" y="109.1">MIL SPEC/VENDOR PART NUMBER</text>
<text x="169.3" y="109.1">DESCRIPTION</text>
<text x="549" y="252.9" transform="rotate(-90 549 252.9)">REV</text>
<text x="549.1" y="271.9" transform="rotate(-90 549.1 271.9)">SH</text>
<text x="549" y="341.8" transform="rotate(-90 549 341.8)">DWG NO</text>
<text x="419.6" y="347.2">REV</text>
<text x="462.3" y="347.2">DESCRIPTION</text>
<text x="523.8" y="347.2">APPROVED</text>
<text x="449" y="362.6">NATIONAL AERONAUTICS AND SPACE ADMINISTRATION</text>
<text x="272.6" y="369.5">NEXT ASSEMBLY</text>
<text x="310.7" y="370.6">APPROVED:</text>
<text x="464.4" y="366">JOHN H. GLENN RESEARCH CENTER</text>
<text x="479.9" y="369.5">LEWIS FIELD</text>
<text x="476.8" y="372.9">CLEVELAND, OHIO</text>
<text x="311.3" y="381.5">DESIGNER</text>
<text x="365.2" y="381.5">QUALITY</text>
<text x="417.1" y="381">TITLE</text>
<text x="311.3" y="386.6">REVIEWER</text>
<text x="363.5" y="386.6">MATERIALS</text>
<text x="309.7" y="391.7">MECHANICAL</text>
<text x="364.4" y="391.7">PROJ LEAD</text>
<text x="265.6" y="401.8">THIRD ANGLE PROJECTION</text>
<text x="309.7" y="396.8">ELECTRICAL</text>
<text x="309.7" y="401.8">STRUCTURAL</text>
<text x="312.8" y="406.9">SAFETY</text>
<text x="417.2" y="403.2">SIZE</text>
<text x="433.3" y="403.2">CAGE CODE</text>
<text x="458.4" y="403.2">DWG NO</text>
<text x="537.1" y="403">REV</text>
<text x="311.8" y="412.8">DIMENSIONS AND TOLERANCING</text>
<text x="362.7" y="412.8">CONTRACT NUMBER: NNC14A02C</text>
<text x="317.1" y="416.9">PER ASME Y14.5M-1994</text>
<text x="362.7" y="416.9">PROJECT CODE: S2-BT3</text>
<text x="417.1" y="417.1">SCALE</text>
<text x="452" y="417.1">INITIAL REL DATE</text>
<text x="502.8" y="417.2">SHEET</text>
<text x="13.8" y="422.5">ZIN_C_2012.frm</text>
<text x="417.5" y="423.4">RELEASE LEVEL:WORKING</text>
<text x="498.6" y="423.4">PRO/E VERSION:Wildfire 5.0</text>
<text x="417.5" y="426.8">MODEL: S1101MFA0317</text>
</g>
<g font-size="2.6">
<text x="517.2" y="333.5">J.OGRIN 04/27/15</text>
<text x="517.2" y="337.6">A.DRAKE 04/27/15</text>
<text x="517.2" y="341.6">G.FEDEVICH 04/30/15</text>
<text x="318.6" y="358.8">THIS DRAWING IS UNDER</text>
<text x="310.7" y="364.9">REVISE WITHOUT AN APPROVED ECO.</text>
<text x="312.3" y="361.9">CONFIGURATION CONTROL: DO NOT</text>
<text x="378.5" y="360.4">ZIN TECHNOLOGIES</text>
<text x="378.5" y="363.5">6745 ENGLE ROAD</text>
<text x="378.5" y="366.5">AIRPORT EXECUTIVE PARK</text>
<text x="378.5" y="369.6">CLEVELAND, OHIO 44130</text>
<text x="262.7" y="375.3">UNLESS OTHERWISE SPECIFIED:</text>
<text x="378.5" y="372.6">(440) 625-2200</text>
<text x="378.5" y="375.7">www.zin-tech.com</text>
</g>
<g font-size="2.1">
<text x="315.3" y="374">PRIOR TO USE, CHECK WITH CONFIGURATION</text>
<text x="316.3" y="376.5">MANAGEMENT FOR ANY OUTSTANDING ECOS.</text>
<text x="264" y="378.7">1. ALL DIMENSIONS ARE IN INCHES</text>
<text x="264" y="381.2">2. BREAK EDGES .010-.020</text>
<text x="264" y="383.6">3. INSIDE CORNERS R.02 MAX</text>
<text x="264" y="386.1">4. LINEAR TOLERANCES:</text>
<text x="267.8" y="388.6">.X</text>
<text x="267.8" y="391.1">.XX</text>
<text x="267.8" y="393.5">.XXX</text>
<text x="293.8" y="396">.5</text>
</g>
</svg>
